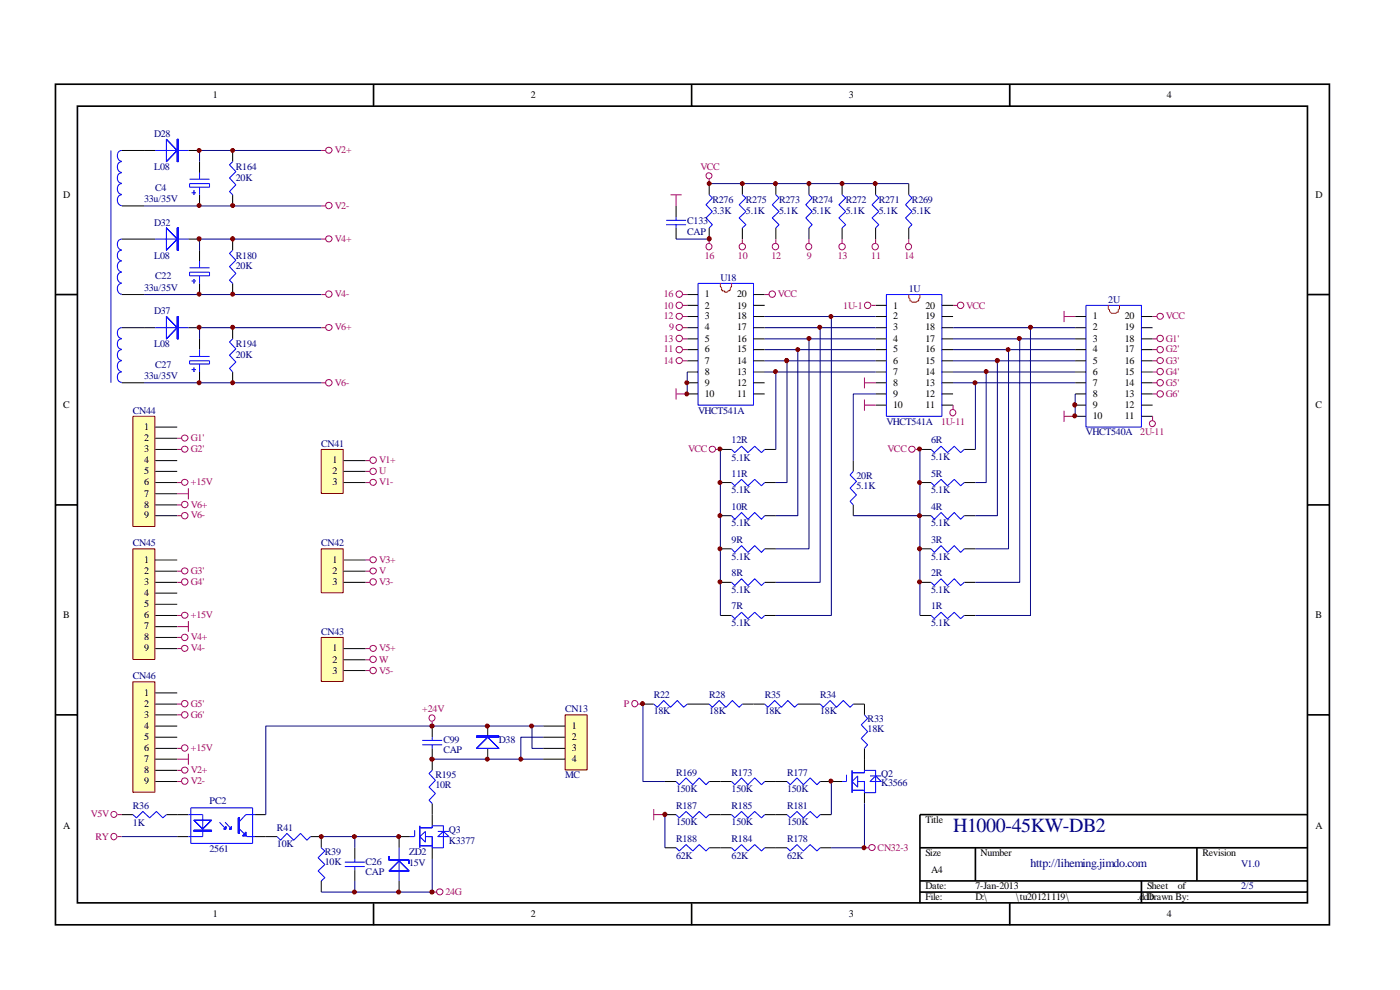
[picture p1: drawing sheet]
<svg xmlns="http://www.w3.org/2000/svg" width="297mm" height="210mm" viewBox="0 0 297 210" stroke-linecap="round" stroke-linejoin="round" font-family="sans-serif">
<g fill="none" stroke="#000" stroke-width=".35">
<path d="M11.8 17.9h270.2v178.3h-270.2zM79.2 17.9v4.6M146.7 17.9v4.6M214.2 17.9v4.6M16.4 22.5h261v169h-261zM11.8 62.5h4.6M277.5 62.5h4.6M11.8 107.1h4.6M277.5 107.1h4.6M11.8 151.6h4.6M277.5 151.6h4.6M195.2 179.8h82.3"/>
<path d="M206.9 179.8v7.1M253.9 179.8v7.1M277.5 172.8h-82.3v18.8M79.2 191.6v4.7M146.7 191.6v4.7M195.2 186.9h82.3M195.2 189.2h82.3M214.2 191.6v4.7M242.1 186.9v4.7"/>
</g>
<g fill="none" stroke="#00f" stroke-width=".21">
<path d="M23.5 31.9v49.3M25.8 38.9a1.17 1.17 0 0 0-.9 1.2 1.17 1.17 0 0 0 .9 1.1M25.8 36.7a1.12 1.12 0 0 0-.9 1.1 1.12 1.12 0 0 0 .9 1.1M25.8 34.3a1.17 1.17 0 0 0-.9 1.1 1.17 1.17 0 0 0 .9 1.2M25.8 31.9a1.17 1.17 0 0 0-.9 1.2 1.17 1.17 0 0 0 .9 1.1M32.9 31.9h7.1M40.2 38.9h4.2v.8h-4.2zM40.2 38h4.2M42.3 36.7v1.3M42.3 39.7v1.6M49.4 34.3l-.7 .7 1.3 1.4-1.3 1.4 1.3 1.4-1.3 1.4 .7 .7M25.8 41.3a1.17 1.17 0 0 0-.9 1.2 1.17 1.17 0 0 0 .9 1.1"/>
<path d="M25.8 57.7a1.17 1.17 0 0 0-.9 1.2 1.17 1.17 0 0 0 .9 1.1M25.8 55.4a1.17 1.17 0 0 0-.9 1.1 1.17 1.17 0 0 0 .9 1.2M25.8 53.1a1.12 1.12 0 0 0-.9 1.1 1.12 1.12 0 0 0 .9 1.1M25.8 50.7a1.17 1.17 0 0 0-.9 1.2 1.17 1.17 0 0 0 .9 1.1M32.9 50.7h7.1M40.2 57.7h4.2v.8h-4.2zM40.2 56.8h4.2M40.6 40.9h1M40.6 59.6h1M41.1 40.4v.9M41.1 59.2v.9M42.3 55.4v1.4"/>
<path d="M42.3 58.5v1.6M49.4 53.1l-.7 .7 1.3 1.4-1.3 1.4 1.3 1.4-1.3 1.4 .7 .7M141.3 46.7h4.2M141.3 47.7h4.2M143.4 46.1v.6M143.4 47.7v.6M150.5 41.3l.6 .7-1.3 1.4 1.3 1.5-1.3 1.3 1.3 1.5-.6 .6M157.5 41.3l.7 .7-1.4 1.4 1.4 1.5-1.4 1.3 1.4 1.5-.7 .6M164.6 41.3l.7 .7-1.5 1.4 1.5 1.5-1.5 1.3 1.5 1.5-.7 .6M171.6 41.3l.7 .7-1.4 1.4 1.4 1.5-1.4 1.3 1.4 1.5-.7 .6M178.6 41.3l.8 .7-1.4 1.4 1.4 1.5-1.4 1.3 1.4 1.5-.8 .6M185.8 41.3l.6 .7-1.4 1.4 1.4 1.5-1.4 1.3 1.4 1.5-.6 .6"/>
<path d="M192.8 41.3l.7 .7-1.4 1.4 1.4 1.5-1.4 1.3 1.4 1.5-.7 .6M25.8 60.1a1.17 1.17 0 0 0-.9 1.2 1.17 1.17 0 0 0 .9 1.1M25.8 78.9a1.12 1.12 0 0 0-.9 1.1 1.12 1.12 0 0 0 .9 1.1M25.8 76.5a1.17 1.17 0 0 0-.9 1.2 1.17 1.17 0 0 0 .9 1.1M25.8 74.2a1.17 1.17 0 0 0-.9 1.1 1.17 1.17 0 0 0 .9 1.2M25.8 71.9a1.12 1.12 0 0 0-.9 1.1 1.12 1.12 0 0 0 .9 1.1M25.8 69.5a1.17 1.17 0 0 0-.9 1.2 1.17 1.17 0 0 0 .9 1.1M32.9 69.5h7.1M40.2 76.5h4.2v.7h-4.2zM40.2 75.6h4.2M40.6 78.4h1M41.1 78v.9"/>
<path d="M42.3 74.2v1.4M42.3 77.2v1.7M49.4 71.9l-.7 .7 1.3 1.4-1.3 1.4 1.3 1.4-1.3 1.3 .7 .8M148.1 60.1h11.8v25.8h-11.8zM188 62.5h11.8v25.8h-11.8zM230.4 64.8h11.7v25.8h-11.7zM155.2 95.3l.7 .7 1.4-1.3 1.4 1.3 1.4-1.3 1.4 1.3 .7-.7M181 100l-.7 .8 1.4 1.3-1.4 1.4 1.4 1.5-1.4 1.3 .7 .8M197.5 95.3l.7 .7 1.4-1.3 1.4 1.3 1.4-1.3 1.4 1.3 .8-.7M155.2 102.4l.7 .6 1.4-1.3 1.4 1.3 1.4-1.3 1.4 1.3 .7-.6M155.2 109.4l.7 .8 1.4-1.5 1.4 1.5 1.4-1.5 1.4 1.5 .7-.8M155.2 116.4l.7 .8 1.4-1.5 1.4 1.5 1.4-1.5 1.4 1.5 .7-.8"/>
<path d="M197.5 102.4l.7 .6 1.4-1.3 1.4 1.3 1.4-1.3 1.4 1.3 .8-.6M197.5 109.4l.7 .8 1.4-1.5 1.4 1.5 1.4-1.5 1.4 1.5 .8-.8M197.5 116.4l.7 .8 1.4-1.5 1.4 1.5 1.4-1.5 1.4 1.5 .8-.8M155.2 123.5l.7 .7 1.4-1.4 1.4 1.4 1.4-1.4 1.4 1.4 .7-.7M155.2 130.6l.7 .6 1.4-1.3 1.4 1.3 1.4-1.3 1.4 1.3 .7-.6M197.5 123.5l.7 .7 1.4-1.4 1.4 1.4 1.4-1.4 1.4 1.4 .8-.7M197.5 130.6l.7 .6 1.4-1.3 1.4 1.3 1.4-1.3 1.4 1.3 .8-.6"/>
</g>
<path d="M152.8 60.1v.7l.3 .2v.6h.1v.1h.6v.3h.5l.1-.3h.3v-.1h.2v-.6l.3-.2v-.7M192.8 62.5v.7l.2 .2v.4h.3l.2 .3h.9l.2-.3h.3v-.4l.3-.2v-.7M235.1 64.8v.7l.3 .2a.94 .94 0 0 0 .6 .8 .94 .94 0 0 0 1-.3h.2v-.5l.3-.2v-.7" fill="none" stroke="#f00" stroke-width=".21"/>
<g fill="none" stroke="#000" stroke-width=".21">
<path d="M25.8 31.9h7.1M40 31.9h2.3M42.3 34.3v2.4M49.4 31.9v2.4M150.5 38.9v2.4M157.5 38.9v2.4M164.6 38.9v2.4M171.6 38.9v2.4M178.6 38.9v2.4M185.8 38.9v2.4M192.8 38.9v2.4M25.8 43.7h4.8"/>
<path d="M25.8 50.7h7.1M40 50.7h2.3M42.3 41.3v2.4M42.3 53.1v2.3M49.4 41.3v2.4M49.4 50.7v2.4M143.4 43.7v2.4M143.4 48.3v2.4M150.5 48.3v2.4M157.5 48.3v2.4M164.6 48.3v2.4M171.6 48.3v2.4"/>
<path d="M178.6 48.3v2.4M185.8 48.3v2.4M192.8 48.3v2.4M25.8 62.5h4.8M25.8 69.5h7.1M40 69.5h2.3M42.3 60.1v2.4M42.3 71.9v2.3M42.3 78.9v2.3M49.4 60.1v2.4M49.4 69.5v2.4M49.4 78.9v2.3"/>
<path d="M145.8 62.5h2.3M145.8 64.8h2.3M145.8 67.1h2.3M145.8 69.5h2.3M145.8 71.9h2.3M145.8 74.2h2.3M145.8 76.5h2.3M145.8 78.9h2.3M159.9 62.5h2.3M159.9 64.8h2.3M159.9 67.1h2.3M159.9 69.5h2.3"/>
<path d="M159.9 71.9h2.3M159.9 74.2h2.3M159.9 76.5h2.3M159.9 78.9h2.3M185.8 64.8h2.2M185.8 67.1h2.2M185.8 69.5h2.2M185.8 71.9h2.2M185.8 74.2h2.2M185.8 76.5h2.2M185.8 78.9h2.2M199.8 64.8h2.4"/>
<path d="M199.8 67.1h2.4M199.8 69.5h2.4M199.8 71.9h2.4M199.8 74.2h2.4M199.8 76.5h2.4M199.8 78.9h2.4M228.1 67.1h2.3M228.1 69.5h2.3M228.1 71.9h2.3M228.1 74.2h2.3M228.1 76.5h2.3M228.1 78.9h2.3"/>
<path d="M242.1 67.1h2.4M242.1 69.5h2.4M242.1 71.9h2.4M242.1 74.2h2.4M242.1 76.5h2.4M242.1 78.9h2.4M25.8 81.2h4.8M145.8 81.2h2.3M145.8 83.6h2.3M152.8 95.3h2.4M159.9 81.2h2.3M159.9 83.6h2.3"/>
<path d="M162.2 95.3h2.4M181 97.7v2.3M185.8 81.2h2.2M185.8 83.6h2.2M185.8 85.9h2.2M195.2 95.3h2.3M199.8 81.2h2.4M199.8 83.6h2.4M199.8 85.9h2.4M204.6 95.3h2.3M228.1 81.2h2.3M228.1 83.6h2.3"/>
<path d="M228.1 85.9h2.3M228.1 88.3h2.3M242.1 81.2h2.4M242.1 83.6h2.4M242.1 85.9h2.4M242.1 88.3h2.4M152.8 102.4h2.4M152.8 109.4h2.4M152.8 116.4h2.4M162.2 102.4h2.4M162.2 109.4h2.4M162.2 116.4h2.4"/>
<path d="M181 107.1v2.3M195.2 102.4h2.3M195.2 109.4h2.3M195.2 116.4h2.3M204.6 102.4h2.3M204.6 109.4h2.3M204.6 116.4h2.3M152.8 123.5h2.4M152.8 130.6h2.4M162.2 123.5h2.4M162.2 130.6h2.4M195.2 123.5h2.3"/>
<path d="M195.2 130.6h2.3M204.6 123.5h2.3M204.6 130.6h2.3"/>
</g>
<g fill="none" stroke="#a1006a" stroke-width=".21">
<path d="M68.2 31.9h.9M150.5 38v.9M68.2 43.7h.9M68.2 50.7h.9M142.2 41.3h2.4M143.4 41.3v2.4M150.5 50.7v.9M157.5 50.7v.9M164.6 50.7v.9M171.6 50.7v.9M178.6 50.7v.9M185.8 50.7v.9"/>
<path d="M192.8 50.7v.9M68.2 62.5h.9M68.2 69.5h.9M144.9 67.1h.9M144.9 64.8h.9M144.9 62.5h.9M144.9 69.5h.9M144.9 71.9h.9M144.9 74.2h.9M144.9 76.5h.9M162.2 62.5h1M184.8 64.8h1"/>
<path d="M202.2 64.8h.9M225.7 67.1h2.4M225.7 66v2.3M244.5 67.1h.9M244.5 71.9h.9M244.5 74.2h.9M244.5 76.5h.9M244.5 78.9h.9M68.2 81.2h.9M143.4 82.4v2.4M143.4 83.6h2.4M151.9 95.3h.9"/>
<path d="M183.4 80.1v2.3M183.4 84.8v2.3M183.4 85.9h2.4M183.4 81.2h2.4M194.2 95.3h1M202.2 85.9v1M225.7 87.1v2.4M225.7 88.3h2.4M244.5 88.3v.9M244.5 83.6h.9M244.5 81.2h.9"/>
<circle cx="69.8" cy="31.9" r=".66"/>
<circle cx="150.4" cy="37.3" r=".64"/>
<circle cx="69.8" cy="43.6" r=".68"/>
<circle cx="69.8" cy="50.7" r=".66"/>
<circle cx="150.4" cy="52.3" r=".66"/>
<circle cx="157.5" cy="52.3" r=".68"/>
<circle cx="164.5" cy="52.3" r=".68"/>
<circle cx="171.6" cy="52.3" r=".66"/>
<circle cx="178.6" cy="52.3" r=".68"/>
<circle cx="185.7" cy="52.3" r=".68"/>
<circle cx="192.7" cy="52.3" r=".66"/>
<circle cx="69.8" cy="62.4" r=".68"/>
<circle cx="69.8" cy="69.5" r=".66"/>
<circle cx="144.1" cy="62.4" r=".68"/>
<circle cx="144.1" cy="64.8" r=".68"/>
<circle cx="144.1" cy="71.8" r=".68"/>
<circle cx="144.1" cy="74.2" r=".68"/>
<circle cx="144.1" cy="67.1" r=".66"/>
<circle cx="144.1" cy="69.5" r=".66"/>
<circle cx="144.1" cy="76.5" r=".66"/>
<circle cx="163.8" cy="62.4" r=".68"/>
<circle cx="184.1" cy="64.8" r=".68"/>
<circle cx="203.8" cy="64.8" r=".68"/>
<circle cx="246.1" cy="78.8" r=".68"/>
<circle cx="246.1" cy="71.8" r=".68"/>
<circle cx="246.1" cy="74.2" r=".68"/>
<circle cx="246.1" cy="67.1" r=".66"/>
<circle cx="246.1" cy="76.5" r=".66"/>
<circle cx="69.8" cy="81.2" r=".68"/>
<circle cx="151.1" cy="95.3" r=".66"/>
<circle cx="193.5" cy="95.3" r=".66"/>
<circle cx="202.1" cy="87.5" r=".66"/>
<circle cx="244.5" cy="89.9" r=".64"/>
<circle cx="246.1" cy="81.2" r=".68"/>
<circle cx="246.1" cy="83.6" r=".68"/>
</g>
<g fill="none" stroke="#000080" stroke-width=".21">
<path d="M68.2 31.9h-25.9v2.4M150.5 38.9h42.3M30.6 43.7h37.6M68.2 50.7h-25.9v2.4M143.4 50.7h7.1M30.6 62.5h37.6M68.2 69.5h-25.9v2.4M145.8 78.9v4.7M162.2 67.1h23.6M162.2 69.5h23.6M162.2 71.9h23.6M162.2 74.2h23.6"/>
<path d="M162.2 76.5h23.6M162.2 78.9h23.6M164.6 78.9v16.4M167 76.5v25.9h-2.4M169.2 74.2v35.2h-4.6M171.6 71.9v44.5h-7M174 69.5v54h-9.4M176.4 67.1v63.5h-11.8M202.2 69.5h25.9M202.2 71.9h25.9M202.2 74.2h25.9M202.2 76.5h25.9"/>
<path d="M202.2 78.9h25.9M209.2 78.9v23.5h-2.3M211.6 76.5v32.9h-4.7M214 74.2v42.2h-7.1M216.3 71.9v51.6h-9.4M218.6 69.5v61.1h-11.7M30.6 81.2h37.6M152.8 95.3v35.3M185.8 83.6h-4.8v14.1M195.2 95.3v35.3M202.2 81.2h25.9M206.9 81.2v14.1"/>
<path d="M228.1 83.6v4.7M181 109.4h14.2"/>
</g>
<circle cx="228" cy="88.2" r=".42" fill="#800000" stroke="#800000" stroke-width=".21"/>
<g fill="#800000" stroke="#800000" stroke-width=".21">
<circle cx="228" cy="85.9" r=".45"/>
<circle cx="145.7" cy="81.2" r=".42"/>
<circle cx="145.7" cy="83.6" r=".42"/>
<circle cx="164.5" cy="78.8" r=".42"/>
<circle cx="166.9" cy="76.5" r=".45"/>
<circle cx="169.2" cy="74.2" r=".42"/>
<circle cx="171.6" cy="71.8" r=".42"/>
<circle cx="173.9" cy="69.4" r=".42"/>
<circle cx="206.8" cy="81.2" r=".42"/>
<circle cx="209.2" cy="78.8" r=".42"/>
<circle cx="211.6" cy="76.5" r=".45"/>
<circle cx="213.9" cy="74.2" r=".42"/>
<circle cx="216.2" cy="71.8" r=".42"/>
<circle cx="218.6" cy="69.4" r=".42"/>
<circle cx="195.1" cy="95.2" r=".42"/>
<circle cx="195.1" cy="102.4" r=".42"/>
<circle cx="195.1" cy="116.4" r=".42"/>
<circle cx="195.1" cy="123.4" r=".42"/>
<circle cx="152.7" cy="95.2" r=".42"/>
<circle cx="152.7" cy="102.4" r=".42"/>
<circle cx="152.7" cy="109.4" r=".42"/>
<circle cx="152.7" cy="116.4" r=".42"/>
<circle cx="152.7" cy="123.4" r=".42"/>
<circle cx="176.3" cy="67.1" r=".42"/>
<circle cx="150.5" cy="38.9" r=".42"/>
<circle cx="185.7" cy="38.9" r=".42"/>
<circle cx="178.6" cy="38.9" r=".42"/>
<circle cx="171.6" cy="38.9" r=".42"/>
<circle cx="164.5" cy="38.9" r=".42"/>
<circle cx="157.5" cy="38.9" r=".42"/>
<circle cx="150.4" cy="50.7" r=".45"/>
<circle cx="195.1" cy="109.4" r=".42"/>
<circle cx="42.2" cy="43.6" r=".42"/>
<circle cx="42.2" cy="31.9" r=".42"/>
<circle cx="49.4" cy="43.6" r=".42"/>
<circle cx="49.4" cy="31.9" r=".42"/>
<circle cx="42.2" cy="62.4" r=".42"/>
<circle cx="42.2" cy="50.7" r=".45"/>
<circle cx="49.4" cy="62.4" r=".42"/>
<circle cx="49.3" cy="50.7" r=".45"/>
<circle cx="42.2" cy="81.2" r=".42"/>
<circle cx="42.2" cy="69.4" r=".42"/>
<circle cx="49.4" cy="81.2" r=".42"/>
<circle cx="49.4" cy="69.4" r=".42"/>
</g>
<g fill="#00f" stroke="#00f" stroke-width=".21">
<path d="M37.6 29.5v4.8h.2v-4.8zM37.6 29.5v4.8h.2v-4.8z" fill-rule="evenodd"/>
<path d="M35.3 29.5l2.3 2.4-2.3 2.4zM35.3 29.5l2.3 2.4-2.3 2.4z" fill-rule="evenodd"/>
<path d="M37.6 48.3v4.8h.2v-4.8zM37.6 48.3v4.8h.2v-4.8z" fill-rule="evenodd"/>
<path d="M35.3 48.3l2.3 2.4-2.3 2.4zM35.3 48.3l2.3 2.4-2.3 2.4z" fill-rule="evenodd"/>
<path d="M37.6 67.1v4.8h.2v-4.8zM37.6 67.1v4.8h.2v-4.8z" fill-rule="evenodd"/>
<path d="M35.3 67.1l2.3 2.4-2.3 2.4zM35.3 67.1l2.3 2.4-2.3 2.4z" fill-rule="evenodd"/>
</g>
<path d="M28.3 88.4h4.5v23.2h-4.5z" fill="#ffffb0"/>
<path d="M28.2 88.3h4.7v23.4h-4.7z" fill="none" stroke="#800000" stroke-width=".21"/>
<path d="M32.9 90.6h4.7M32.9 93h4.7M32.9 95.3h4.7M32.9 97.7h4.7M32.9 100h4.7M32.9 102.4h4.7M32.9 104.7h4.7M32.9 107.1h4.7M32.9 109.4h4.7" fill="none" stroke="#000" stroke-width=".21"/>
<path d="M28.3 116.5h4.5v23.3h-4.5z" fill="#ffffb0"/>
<path d="M28.2 116.4h4.7v23.5h-4.7z" fill="none" stroke="#800000" stroke-width=".21"/>
<path d="M32.9 118.8h4.7M32.9 121.2h4.7M32.9 123.5h4.7M32.9 125.8h4.7M32.9 128.2h4.7M32.9 130.6h4.7M32.9 132.9h4.7M32.9 135.2h4.7M32.9 137.6h4.7" fill="none" stroke="#000" stroke-width=".21"/>
<path d="M28.3 144.7h4.5v23.3h-4.5z" fill="#ffffb0"/>
<path d="M28.2 144.6h4.7v23.5h-4.7z" fill="none" stroke="#800000" stroke-width=".21"/>
<path d="M32.9 147h4.7M32.9 149.4h4.7M32.9 151.6h4.7M32.9 154h4.7M32.9 156.4h4.7M32.9 158.7h4.7M32.9 161h4.7M32.9 163.4h4.7M32.9 165.8h4.7" fill="none" stroke="#000" stroke-width=".21"/>
<path d="M68.2 95.4h4.5v9.2h-4.5z" fill="#ffffb0"/>
<path d="M68.2 95.3h4.6v9.3h-4.6z" fill="none" stroke="#800000" stroke-width=".21"/>
<path d="M72.9 97.7h4.7M72.9 100h4.7M72.9 102.4h4.7" fill="none" stroke="#000" stroke-width=".21"/>
<path d="M68.2 116.5h4.5v9.1h-4.5z" fill="#ffffb0"/>
<path d="M68.2 116.4h4.6v9.3h-4.6z" fill="none" stroke="#800000" stroke-width=".21"/>
<path d="M72.9 118.8h4.7M72.9 121.2h4.7M72.9 123.5h4.7" fill="none" stroke="#000" stroke-width=".21"/>
<path d="M68.2 135.3h4.5v9.1h-4.5z" fill="#ffffb0"/>
<path d="M68.2 135.2h4.6v9.3h-4.6z" fill="none" stroke="#800000" stroke-width=".21"/>
<g fill="none" stroke="#000" stroke-width=".21">
<path d="M72.9 137.6h4.7M72.9 140h4.7M72.9 142.2h4.7M136.4 149.4h2.3M145.8 149.4h4.7M157.5 149.4h4.7M169.2 149.4h4.8M181 149.4h2.4v2.2M183.4 158.7v4.7M37.6 172.8h2.4M37.6 177.5h2.4M54.1 172.8h2.3"/>
<path d="M54.1 177.5h4.7M65.9 177.5h2.3v2.3M75.3 179.8v2.4M141.1 165.8h2.3M141.1 172.8h2.3M141.1 179.8h2.3M150.5 165.8h4.7M150.5 172.8h4.7M150.5 179.8h4.7M162.2 165.8h4.8M162.2 172.8h4.8M162.2 179.8h4.8"/>
<path d="M174 165.8h4.6M174 172.8h2.4M174 179.8h2.4M183.4 168.1v2.3M68.2 186.9v2.3M75.3 184.6v2.3"/>
</g>
<g fill="none" stroke="#00f" stroke-width=".21">
<path d="M138.7 149.4l.7 .6 1.4-1.4 1.4 1.4 1.5-1.4 1.3 1.4 .8-.6M150.5 149.4l.6 .6 1.5-1.4 1.4 1.4 1.4-1.4 1.4 1.4 .7-.6M162.2 149.4l.7 .6 1.4-1.4 1.5 1.4 1.3-1.4 1.5 1.4 .6-.6M174 149.4l.7 .6 1.4-1.4 1.4 1.4 1.4-1.4 1.4 1.4 .7-.6M183.4 151.6l.7 .8-1.4 1.4 1.4 1.4-1.4 1.4 1.4 1.4-.7 .7M40 172.8h3v4.7h-3M40.5 171.4h13.1v7.5h-13.1zM46.6 174.4l1.3 1.5M47.8 174.4l1.3 1.5M50.8 175.9l1.6 1.6h1.7M54.1 172.8h-1.9l-1.4 1.4M58.8 177.5l.7 .7 1.4-1.4 1.4 1.4 1.5-1.4 1.3 1.4 .8-.7"/>
<path d="M68.2 179.8l.7 .7-1.4 1.4 1.4 1.5-1.4 1.3 1.4 1.5-.7 .7M143.4 165.8l.7 .7 1.4-1.5 1.5 1.5 1.3-1.5 1.5 1.5 .7-.7M143.4 172.8l.7 .7 1.4-1.4 1.5 1.4 1.3-1.4 1.5 1.4 .7-.7M143.4 179.8l.7 .7 1.4-1.3 1.5 1.3 1.3-1.3 1.5 1.3 .7-.7M155.2 165.8l.7 .7 1.4-1.5 1.4 1.5 1.4-1.5 1.4 1.5 .7-.7M155.2 172.8l.7 .7 1.4-1.4 1.4 1.4 1.4-1.4 1.4 1.4 .7-.7M155.2 179.8l.7 .7 1.4-1.3 1.4 1.3 1.4-1.3 1.4 1.3 .7-.7M167 165.8l.6 .7 1.5-1.5 1.3 1.5 1.5-1.5 1.4 1.5 .7-.7M167 172.8l.6 .7 1.5-1.4 1.3 1.4 1.5-1.4 1.4 1.4 .7-.7M167 179.8l.6 .7 1.5-1.3 1.3 1.3 1.5-1.3 1.4 1.3 .7-.7M179.6 164.3v1.5h-1M180.8 163.9h2.6v-.5h2.4v4.7h-2.4v-2.3h-1.5"/>
<path d="M180.8 163.4v4.7M180.8 167.6h2.6M181.9 164.6v2.4l-1.1-1.2zM184.6 164.6h2.3M185.8 164.6l1.1 1.2h-2.3zM73.2 182.9h4.2M73.2 183.8h4.2M75.3 182.2v.7M75.3 183.8v.8"/>
</g>
<path d="M136.4 149.4v16.4h4.7M141.1 172.8v7M176.4 165.8v7M183.4 170.4v9.4h-7" fill="none" stroke="#000080" stroke-width=".21"/>
<g fill="none" stroke="#a1006a" stroke-width=".21">
<path d="M135.4 149.4h1M138.7 171.6v2.4M138.7 172.8h2.4M183.4 179.8h.9"/>
<circle cx="134.6" cy="149.2" r=".66"/>
<circle cx="185" cy="179.8" r=".66"/>
</g>
<circle cx="176.3" cy="165.7" r=".42" fill="#800000" stroke="#800000" stroke-width=".21"/>
<g fill="#800000" stroke="#800000" stroke-width=".21">
<circle cx="136.3" cy="149.3" r=".42"/>
<circle cx="141" cy="172.8" r=".45"/>
<circle cx="183.3" cy="179.8" r=".42"/>
</g>
<g fill="#00f" stroke="#00f" stroke-width=".21">
<path d="M41.1 174h3.8l-1.9 1.9zM41.1 174h3.8l-1.9 1.9z" fill-rule="evenodd"/>
<path d="M41.1 176.1h3.8v.3h-3.8zM41.1 176.1h3.8v.3h-3.8z" fill-rule="evenodd"/>
<path d="M49.1 175.3l-.4 .6h.4zM49.1 175.3l-.4 .6h.4z" fill-rule="evenodd"/>
<path d="M47.9 175.3l-.4 .6h.4zM47.9 175.3l-.4 .6h.4z" fill-rule="evenodd"/>
<path d="M50.5 173.5v3.3h.3v-3.3zM50.5 173.5v3.3h.3v-3.3z" fill-rule="evenodd"/>
<path d="M52.2 176.5v.8h-.7zM52.2 176.5v.8h-.7z" fill-rule="evenodd"/>
</g>
<path d="M120 151.7h4.5v11.5h-4.5z" fill="#ffffb0"/>
<path d="M119.9 151.6h4.6v11.7h-4.6z" fill="none" stroke="#800000" stroke-width=".21"/>
<g fill="none" stroke="#000" stroke-width=".21">
<path d="M91.7 154v2.4M91.7 158.7v4.7M103.5 154v2.4M103.5 158.7v2.3M115.2 154h4.7M115.2 156.4h4.7M115.2 158.7h4.7M25.8 172.8h2.4M35.3 172.8h2.3M87 177.5h-2.3v2.3M91.7 170.4v4.8M91.7 179.8v2.4"/>
<path d="M115.2 161h4.7M84.7 186.9v2.3"/>
</g>
<g fill="none" stroke="#00f" stroke-width=".21">
<path d="M89.6 157.1h4.2M89.6 158h4.2M91.7 156.4v.7M91.7 158v.7M28.2 172.8l.8 .7 1.3-1.4 1.4 1.4 1.5-1.4 1.3 1.4 .8-.7M84.7 179.8v7.1M88 176.1v1.4h-1M89.1 175.6h2.6v-.4h2.4v4.6h-2.4v-2.3h-1.4M89.1 175.2v4.6M89.1 179.4h2.6M89.1 177.5l1.2-1.1v2.2zM91.7 163.4l-.7 .7 1.4 1.4-1.4 1.5 1.4 1.3-1.4 1.5 .7 .6"/>
<path d="M92.9 177.5l1.2-1.1 1.1 1.1zM92.9 176.4h2.3"/>
</g>
<path d="M101.1 156.1v.3h4.7v-.3zM101.1 156.1v.3h4.7v-.3z" fill="#00f" stroke="#00f" stroke-width=".21"/>
<g fill="#00f" stroke="#00f" stroke-width=".21">
<path d="M101.1 158.7l2.4-2.3 2.3 2.3zM101.1 158.7l2.4-2.3 2.3 2.3z" fill-rule="evenodd"/>
<path d="M82.5 181.7v.8h4.3v.6v-.6h-4.3zM82.5 181.7v.8h4.3v.6v-.6h-4.3z" fill-rule="evenodd"/>
<path d="M84.7 182.6l2.1 2.1h-4.3zM84.7 182.6l2.1 2.1h-4.3z" fill-rule="evenodd"/>
</g>
<path d="M112.9 154h-56.5v18.8M115.2 154h-2.3v4.7h2.3M115.2 156.4h-4.7v4.6h4.7M25.8 177.5h11.8M68.2 177.5h16.5M75.3 177.5v2.3M91.7 161h18.8M75.3 186.9v2.3M91.7 182.2v7h-23.5" fill="none" stroke="#000080" stroke-width=".21"/>
<g fill="none" stroke="#a1006a" stroke-width=".21">
<path d="M37.6 93h.9M37.6 95.3h.9M77.6 97.7h.9M77.6 100h.9M37.6 107.1h.9M37.6 109.4h.9M37.6 102.4h.9M37.6 104.7h2.4M40 103.5v2.4M77.6 102.4h.9M77.6 118.8h.9M37.6 135.2h.9"/>
<path d="M37.6 137.6h.9M37.6 130.6h.9M37.6 132.9h2.4M37.6 121.2h.9M37.6 123.5h.9M40 131.7v2.3M77.6 137.6h.9M77.6 121.2h.9M77.6 123.5h.9M77.6 140h.9M37.6 158.7h.9M37.6 149.4h.9"/>
<path d="M37.6 151.6h.9M40 159.9v2.3M77.6 142.2h.9M91.7 153.1v.9M24.9 172.8h.9M24.9 177.5h.9M37.6 163.4h.9M37.6 165.8h.9M37.6 161h2.4M91.7 189.2h.9"/>
<circle cx="39.2" cy="95.3" r=".66"/>
<circle cx="39.2" cy="92.9" r=".66"/>
<circle cx="79.2" cy="100" r=".68"/>
<circle cx="79.2" cy="97.6" r=".68"/>
<circle cx="39.2" cy="107" r=".68"/>
<circle cx="39.2" cy="109.4" r=".68"/>
<circle cx="39.2" cy="102.3" r=".66"/>
<circle cx="79.2" cy="102.3" r=".66"/>
<circle cx="79.2" cy="118.7" r=".66"/>
<circle cx="39.2" cy="123.4" r=".68"/>
<circle cx="39.2" cy="135.2" r=".68"/>
<circle cx="39.2" cy="137.5" r=".66"/>
<circle cx="39.2" cy="130.5" r=".66"/>
<circle cx="39.2" cy="121.1" r=".66"/>
<circle cx="79.2" cy="123.4" r=".68"/>
<circle cx="79.2" cy="139.9" r=".68"/>
<circle cx="79.2" cy="137.5" r=".66"/>
<circle cx="79.2" cy="121.1" r=".66"/>
<circle cx="39.2" cy="151.6" r=".68"/>
<circle cx="39.2" cy="149.3" r=".68"/>
<circle cx="39.2" cy="158.7" r=".68"/>
<circle cx="79.2" cy="142.2" r=".68"/>
<circle cx="91.6" cy="152.3" r=".66"/>
<circle cx="24.1" cy="177.4" r=".66"/>
<circle cx="24.2" cy="172.7" r=".64"/>
<circle cx="39.2" cy="165.7" r=".68"/>
<circle cx="39.2" cy="163.4" r=".66"/>
<circle cx="93.3" cy="189.2" r=".66"/>
</g>
<g fill="#800000" stroke="#800000" stroke-width=".21">
<circle cx="68.2" cy="177.5" r=".42"/>
<circle cx="91.7" cy="189.2" r=".45"/>
<circle cx="84.6" cy="177.5" r=".42"/>
<circle cx="84.6" cy="189.2" r=".42"/>
<circle cx="75.2" cy="189.2" r=".42"/>
<circle cx="75.2" cy="177.5" r=".42"/>
<circle cx="103.4" cy="161" r=".42"/>
<circle cx="103.4" cy="154" r=".42"/>
<circle cx="112.8" cy="154" r=".42"/>
<circle cx="110.5" cy="161" r=".42"/>
<circle cx="91.7" cy="154" r=".45"/>
<circle cx="91.7" cy="161" r=".45"/>
</g>
<text font-size="4.2" fill="#000080" x="202.2" y="176.4">H1000-45KW-DB2</text>
<text font-size="2.5" fill="#000080" x="218.6" y="183.9">http://liheming.jimdo.com</text>
<g font-size="2.1">
<text x="45.1" y="20.8">1</text>
<text x="112.6" y="20.8">2</text>
<text x="180.1" y="20.8">3</text>
<text x="247.6" y="20.8">4</text>
<text x="13.4" y="41.9">D</text>
<text x="279.1" y="41.9">D</text>
<text x="149.5" y="63.1">1</text>
<text x="149.5" y="65.4">2</text>
<text x="156.4" y="65.4">19</text>
<text x="156.4" y="63.1">20</text>
<text x="189.5" y="65.4">1</text>
<text x="196.3" y="65.4">20</text>
<text x="149.5" y="67.7">3</text>
<text x="149.5" y="70.1">4</text>
<text x="156.4" y="70.1">17</text>
<text x="156.4" y="67.7">18</text>
<text x="189.5" y="67.7">2</text>
<text x="189.5" y="70.1">3</text>
<text x="196.3" y="70.1">18</text>
<text x="196.3" y="67.7">19</text>
<text x="231.8" y="67.7">1</text>
<text x="231.8" y="70.1">2</text>
<text x="238.6" y="70.1">19</text>
<text x="238.6" y="67.7">20</text>
<text x="149.5" y="72.5">5</text>
<text x="149.5" y="74.8">6</text>
<text x="149.5" y="77.1">7</text>
<text x="156.4" y="77.1">14</text>
<text x="156.4" y="74.8">15</text>
<text x="156.4" y="72.5">16</text>
<text x="189.5" y="72.5">4</text>
<text x="189.5" y="74.8">5</text>
<text x="189.5" y="77.1">6</text>
<text x="196.3" y="77.1">15</text>
<text x="196.3" y="74.8">16</text>
<text x="196.3" y="72.5">17</text>
<text x="231.8" y="72.5">3</text>
<text x="231.8" y="74.8">4</text>
<text x="231.8" y="77.1">5</text>
<text x="238.6" y="77.1">16</text>
<text x="238.6" y="74.8">17</text>
<text x="238.6" y="72.5">18</text>
<text x="149.5" y="79.5">8</text>
<text x="149.5" y="81.9">9</text>
<text x="156.4" y="81.9">12</text>
<text x="156.4" y="79.5">13</text>
<text x="189.5" y="79.5">7</text>
<text x="189.5" y="81.9">8</text>
<text x="196.3" y="81.9">13</text>
<text x="196.3" y="79.5">14</text>
<text x="231.8" y="79.5">6</text>
<text x="231.8" y="81.9">7</text>
<text x="238.6" y="81.9">14</text>
<text x="238.6" y="79.5">15</text>
<text x="13.4" y="86.5">C</text>
<text x="149.5" y="84.2">10</text>
<text x="156.4" y="84.2">11</text>
<text x="189.5" y="84.2">9</text>
<text x="189.5" y="86.5">10</text>
<text x="196.3" y="86.5">11</text>
<text x="196.3" y="84.2">12</text>
<text x="231.8" y="84.2">8</text>
<text x="231.8" y="86.5">9</text>
<text x="231.8" y="88.9">10</text>
<text x="238.6" y="88.9">11</text>
<text x="238.6" y="86.5">12</text>
<text x="238.6" y="84.2">13</text>
<text x="279.1" y="86.5">C</text>
<text x="30.6" y="91.3">1</text>
<text x="30.6" y="93.6">2</text>
<text x="30.6" y="95.9">3</text>
<text x="30.6" y="98.3">4</text>
<text x="30.6" y="100.6">5</text>
<text x="70.5" y="98.3">1</text>
<text x="70.5" y="100.6">2</text>
<text x="30.6" y="103">6</text>
<text x="30.6" y="105.3">7</text>
<text x="30.6" y="107.7">8</text>
<text x="70.5" y="103">3</text>
<text x="30.6" y="110">9</text>
<text x="30.6" y="119.4">1</text>
<text x="70.5" y="119.4">1</text>
<text x="30.6" y="121.8">2</text>
<text x="30.6" y="124.1">3</text>
<text x="70.5" y="121.8">2</text>
<text x="70.5" y="124.1">3</text>
<text x="13.4" y="131.1">B</text>
<text x="30.6" y="126.5">4</text>
<text x="30.6" y="128.8">5</text>
<text x="30.6" y="131.1">6</text>
<text x="279.1" y="131.1">B</text>
<text x="30.6" y="133.5">7</text>
<text x="30.6" y="135.8">8</text>
<text x="30.6" y="138.2">9</text>
<text x="70.5" y="138.2">1</text>
<text x="70.5" y="140.5">2</text>
<text x="70.5" y="142.9">3</text>
<text x="30.6" y="147.6">1</text>
<text x="30.6" y="149.9">2</text>
<text x="30.6" y="152.3">3</text>
<text x="30.6" y="154.6">4</text>
<text x="121.3" y="154.6">1</text>
<text x="30.6" y="157">5</text>
<text x="30.6" y="159.3">6</text>
<text x="30.6" y="161.6">7</text>
<text x="121.3" y="157">2</text>
<text x="121.3" y="159.3">3</text>
<text x="121.3" y="161.6">4</text>
<text x="30.6" y="164">8</text>
<text x="30.6" y="166.4">9</text>
<text x="13.4" y="175.8">A</text>
<text x="196.3" y="174.6">Title</text>
<text x="279.1" y="175.8">A</text>
<text x="196.3" y="181.6">Size</text>
<text x="197.5" y="185.2">A4</text>
<text x="208" y="181.6">Number</text>
<text x="255.1" y="181.6">Revision</text>
<text x="196.3" y="188.6">Date:</text>
<text x="196.3" y="191">File:</text>
<text x="206.9" y="188.6">7-Jan-2013</text>
<text x="206.9" y="191">D:\</text>
<text x="215.6" y="191">\tu20121119\</text>
<text x="241.2" y="191">.ddDrawn By:</text>
<text x="243.3" y="188.6">Sheet</text>
<text x="243.8" y="191">b</text>
<text x="249.9" y="188.6">of</text>
<text x="45.1" y="194.6">1</text>
<text x="112.6" y="194.6">2</text>
<text x="180.1" y="194.6">3</text>
<text x="247.6" y="194.6">4</text>
</g>
<g font-size="2.1" fill="#000080">
<text x="32.7" y="29">D28</text>
<text x="32.7" y="36.1">L08</text>
<text x="32.9" y="40.6">C4</text>
<text x="50" y="36.1">R164</text>
<text x="50" y="38.4">20K</text>
<text x="30.6" y="42.8">33u/35V</text>
<text x="32.7" y="47.8">D32</text>
<text x="145.8" y="47.6">C133</text>
<text x="151.1" y="43.1">R276</text>
<text x="151.1" y="45.5">3.3K</text>
<text x="158.2" y="43.1">R275</text>
<text x="158.2" y="45.5">5.1K</text>
<text x="165.3" y="43.1">R273</text>
<text x="165.3" y="45.5">5.1K</text>
<text x="172.3" y="43.1">R274</text>
<text x="172.3" y="45.5">5.1K</text>
<text x="179.4" y="43.1">R272</text>
<text x="179.4" y="45.5">5.1K</text>
<text x="186.4" y="43.1">R271</text>
<text x="186.4" y="45.5">5.1K</text>
<text x="193.5" y="43.1">R269</text>
<text x="193.5" y="45.5">5.1K</text>
<text x="145.8" y="49.9">CAP</text>
<text x="32.7" y="54.9">L08</text>
<text x="32.9" y="59.3">C22</text>
<text x="50" y="54.9">R180</text>
<text x="50" y="57.1">20K</text>
<text x="152.8" y="59.5">U18</text>
<text x="30.6" y="61.6">33u/35V</text>
<text x="192.8" y="61.9">1U</text>
<text x="235.1" y="64.3">2U</text>
<text x="32.7" y="66.5">D37</text>
<text x="32.7" y="73.7">L08</text>
<text x="50" y="73.7">R194</text>
<text x="50" y="75.9">20K</text>
<text x="30.6" y="80.4">33u/35V</text>
<text x="32.9" y="78.1">C27</text>
<text x="28.2" y="87.7">CN44</text>
<text x="148.1" y="87.7">VHCT541A</text>
<text x="68.2" y="94.7">CN41</text>
<text x="155.2" y="94.1">12R</text>
<text x="188" y="90.1">VHCT541A</text>
<text x="197.5" y="94.1">6R</text>
<text x="230.4" y="92.4">VHCT540A</text>
<text x="155.2" y="97.8">5.1K</text>
<text x="155.2" y="101.1">11R</text>
<text x="181.7" y="101.6">20R</text>
<text x="197.5" y="97.5">5.1K</text>
<text x="197.5" y="101.1">5R</text>
<text x="155.2" y="104.6">5.1K</text>
<text x="181.7" y="103.7">5.1K</text>
<text x="197.5" y="104.6">5.1K</text>
<text x="155.2" y="108.1">10R</text>
<text x="155.2" y="111.7">5.1K</text>
<text x="197.5" y="108.1">4R</text>
<text x="197.5" y="111.7">5.1K</text>
<text x="28.2" y="115.9">CN45</text>
<text x="68.2" y="115.9">CN42</text>
<text x="155.2" y="115.1">9R</text>
<text x="155.2" y="118.7">5.1K</text>
<text x="197.5" y="115.1">3R</text>
<text x="197.5" y="118.7">5.1K</text>
<text x="155.2" y="122.3">8R</text>
<text x="155.2" y="125.7">5.1K</text>
<text x="197.5" y="122.3">2R</text>
<text x="197.5" y="125.7">5.1K</text>
<text x="155.2" y="129.3">7R</text>
<text x="197.5" y="129.3">1R</text>
<text x="68.2" y="134.7">CN43</text>
<text x="155.2" y="132.8">5.1K</text>
<text x="197.5" y="132.8">5.1K</text>
<text x="28.2" y="144">CN46</text>
<text x="138.7" y="148.1">R22</text>
<text x="150.5" y="148.1">R28</text>
<text x="162.2" y="148.1">R35</text>
<text x="174" y="148.1">R34</text>
<text x="119.9" y="151.1">CN13</text>
<text x="138.7" y="151.6">18K</text>
<text x="150.5" y="151.6">18K</text>
<text x="162.2" y="151.6">18K</text>
<text x="174" y="151.6">18K</text>
<text x="184.1" y="153.2">R33</text>
<text x="184.1" y="155.4">18K</text>
<text x="94.1" y="157.6">C99</text>
<text x="94.1" y="159.8">CAP</text>
<text x="105.8" y="157.6">D38</text>
<text x="92.4" y="164.9">R195</text>
<text x="92.4" y="167">10R</text>
<text x="119.9" y="164.9">MC</text>
<text x="143.4" y="164.5">R169</text>
<text x="143.4" y="168">150K</text>
<text x="155.2" y="164.5">R173</text>
<text x="155.2" y="168">150K</text>
<text x="167" y="164.5">R177</text>
<text x="167" y="168">150K</text>
<text x="186.9" y="164.8">Q2</text>
<text x="186.9" y="166.8">K3566</text>
<text x="28.2" y="171.5">R36</text>
<text x="44.4" y="170.6">PC2</text>
<text x="143.4" y="171.5">R187</text>
<text x="155.2" y="171.5">R185</text>
<text x="167" y="171.5">R181</text>
<text x="28.2" y="175.3">1K</text>
<text x="58.8" y="176.2">R41</text>
<text x="58.8" y="179.7">10K</text>
<text x="95.2" y="176.7">Q3</text>
<text x="95.2" y="179.1">K3377</text>
<text x="143.4" y="175.1">150K</text>
<text x="143.4" y="178.6">R188</text>
<text x="155.2" y="175.1">150K</text>
<text x="155.2" y="178.6">R184</text>
<text x="167" y="175.1">150K</text>
<text x="167" y="178.6">R178</text>
<text x="44.4" y="180.7">2561</text>
<text x="68.9" y="181.4">R39</text>
<text x="68.9" y="183.5">10K</text>
<text x="77.6" y="183.5">C26</text>
<text x="77.6" y="185.6">CAP</text>
<text x="86.8" y="181.4">ZD2</text>
<text x="86.8" y="183.7">15V</text>
<text x="143.4" y="182.1">62K</text>
<text x="155.2" y="182.1">62K</text>
<text x="167" y="182.1">62K</text>
<text x="263.3" y="184">V1.0</text>
<text x="263.3" y="188.6">2/5</text>
</g>
<g font-size="2.1" fill="#a1006a">
<text x="71" y="32.5">V2+</text>
<text x="148.6" y="36.1">VCC</text>
<text x="71" y="44.3">V2-</text>
<text x="71" y="51.3">V4+</text>
<text x="149.5" y="54.9">16</text>
<text x="156.5" y="54.9">10</text>
<text x="163.7" y="54.9">12</text>
<text x="171.2" y="54.9">9</text>
<text x="177.7" y="54.9">13</text>
<text x="184.8" y="54.9">11</text>
<text x="191.9" y="54.9">14</text>
<text x="71" y="63.1">V4-</text>
<text x="140.8" y="63.1">16</text>
<text x="140.8" y="65.4">10</text>
<text x="165" y="63.1">VCC</text>
<text x="178.9" y="65.4">1U-1</text>
<text x="205" y="65.4">VCC</text>
<text x="71" y="70.1">V6+</text>
<text x="140.8" y="67.7">12</text>
<text x="142" y="70.1">9</text>
<text x="247.3" y="67.7">VCC</text>
<text x="140.8" y="72.5">13</text>
<text x="140.8" y="74.8">11</text>
<text x="140.8" y="77.1">14</text>
<text x="247.3" y="72.5">G1'</text>
<text x="247.3" y="74.8">G2'</text>
<text x="247.3" y="77.1">G3'</text>
<text x="71" y="81.9">V6-</text>
<text x="247.3" y="79.5">G4'</text>
<text x="247.3" y="81.9">G5'</text>
<text x="247.3" y="84.2">G6'</text>
<text x="40.5" y="93.6">G1'</text>
<text x="40.5" y="95.9">G2'</text>
<text x="146" y="95.9">VCC</text>
<text x="188.3" y="95.9">VCC</text>
<text x="199.6" y="90.1">1U-11</text>
<text x="241.9" y="92.4">2U-11</text>
<text x="80.4" y="98.3">V1+</text>
<text x="80.4" y="100.6">U</text>
<text x="40.5" y="107.7">V6+</text>
<text x="40.5" y="103">+15V</text>
<text x="80.4" y="103">V1-</text>
<text x="40.5" y="110">V6-</text>
<text x="80.4" y="119.4">V3+</text>
<text x="40.5" y="121.8">G3'</text>
<text x="40.5" y="124.1">G4'</text>
<text x="80.4" y="124.1">V3-</text>
<text x="80.4" y="121.8">V</text>
<text x="40.5" y="131.1">+15V</text>
<text x="40.5" y="135.8">V4+</text>
<text x="40.5" y="138.2">V4-</text>
<text x="80.4" y="138.2">V5+</text>
<text x="80.4" y="142.9">V5-</text>
<text x="80.4" y="140.5">W</text>
<text x="40.5" y="149.9">G5'</text>
<text x="132.3" y="149.9">P</text>
<text x="40.5" y="152.3">G6'</text>
<text x="89.6" y="151.1">+24V</text>
<text x="40.5" y="159.3">+15V</text>
<text x="40.5" y="164">V2+</text>
<text x="40.5" y="166.4">V2-</text>
<text x="19.3" y="173.4">V5V</text>
<text x="20.2" y="178.1">RY</text>
<text x="186.2" y="180.4">CN32-3</text>
<text x="94.5" y="189.8">24G</text>
</g>
</svg>
